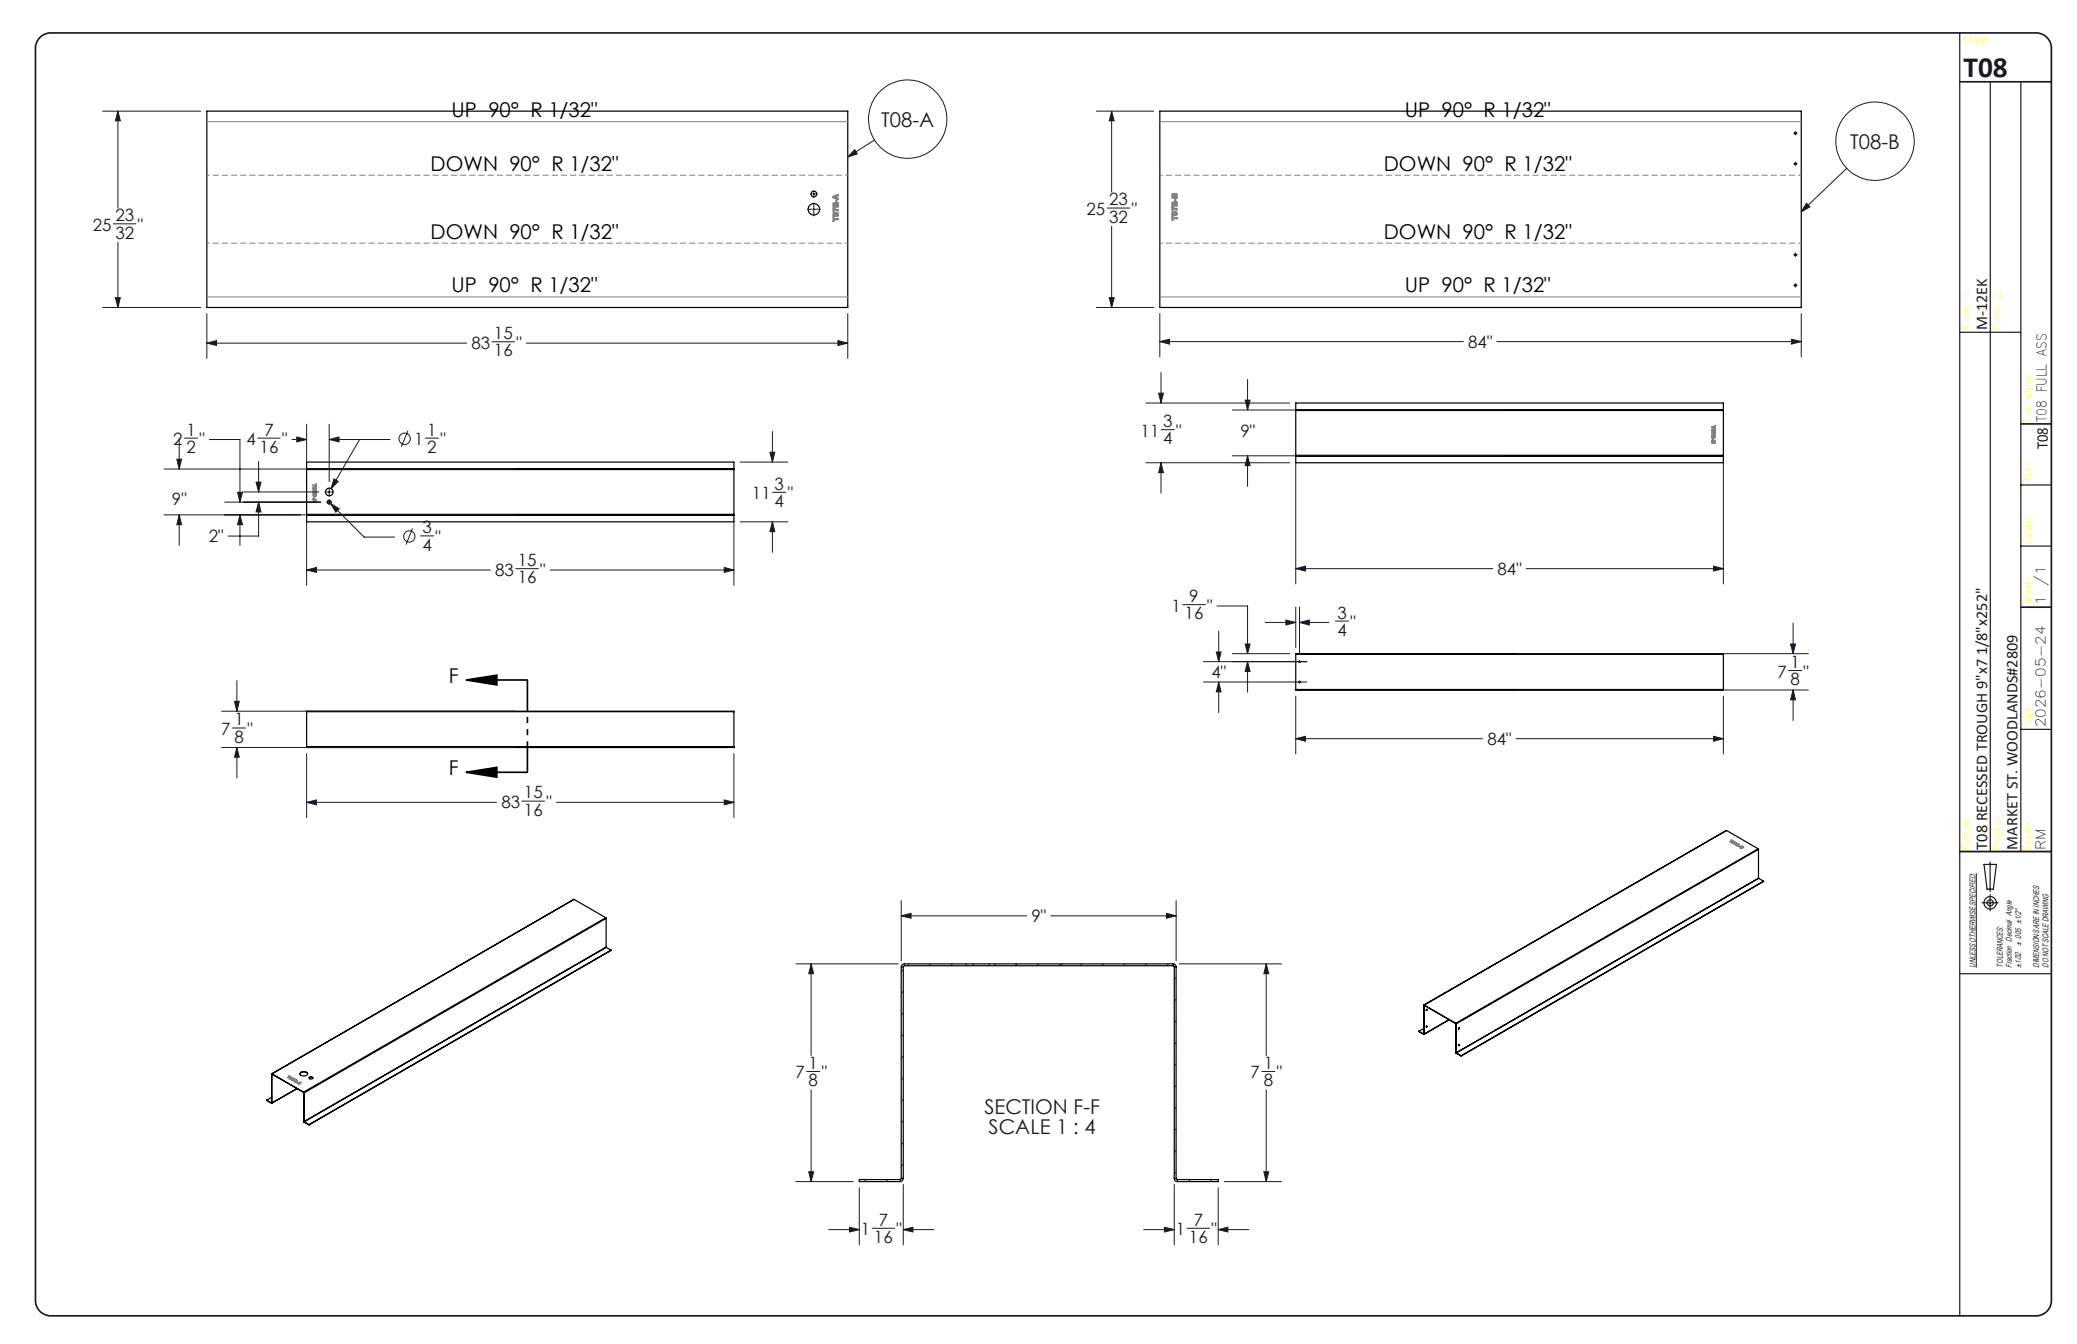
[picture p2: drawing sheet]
<svg xmlns="http://www.w3.org/2000/svg" width="432mm" height="279mm" viewBox="0 0 432 279" stroke-linecap="round" stroke-linejoin="round" font-family="sans-serif">
<g fill="none" stroke="#191924" stroke-width=".21">
<path d="M21.3 23.1h20.4M24.5 23.1l.5 2h-1zM24.5 23.1v20.2M169.2 39.6v.4M177.7 31.1l.5 .9-2 .6zM181.8 29.1l-5.6 3.5M227.9 23.1h12M231.1 23.1l.5 2h-1zM231.1 23.1v16.8M372.9 27.7h.1M372.9 34h.1M373.1 27.7h.3"/>
<path d="M373.1 34h.3M373.3 27.3v.1M373.3 27.6v.3M373.3 28h.1M373.3 33.7h.1M373.3 33.9v.3M373.3 34.4h.1M373.6 27.7h.1M373.6 34h.1M383.9 35l-9.4 9M23.6 46.5h4.7M24.5 50.4v13.5"/>
<path d="M167.9 43.5h1M168.5 40.3h.4M169.1 40.3h.3M169.1 43.5h.3M169.2 40.2v.3M169.2 40.6v.5M169.2 42.2v1M169.2 43.4v.3M169.2 43.8v1.1M169.5 40.3h.4M169.5 43.5h1M230.2 43.3h4.7"/>
<path d="M231.1 47.1v16.8M372.9 59.3h.1M372.9 53h.1M373.1 59.3h.3M373.1 53h.3M373.3 52.6v.1M373.3 52.8v.3M373.3 53.3h.1M373.3 58.9v.1M373.3 59.2v.3M373.3 59.7h.1M373.6 59.3h.1"/>
<path d="M373.6 53h.1M375.6 42.3l.7 .7-1.8 1zM21.3 63.9h20.4M24 61.9h1l-.5 2zM43 71.3l2-.5v1zM43 65.2v9.3M43 71.3h54M102.3 71h4.7M109.4 71.3h66.8M174.2 70.8l2 .5-2 .5zM176.2 65.2v9.3M227.9 63.9h12"/>
<path d="M230.6 61.9h1l-.5 2zM241.1 71l2-.5v1zM241.1 65.2v9M241.1 71h63.1M241.4 77.4v6.4M259.4 78.9v6.3M311.2 71h63.3M372.4 70.5l2.1 .5-2.1 .5zM374.5 65.2v9M34.1 97.5h72.8M36.8 95.5h.9l-.4 2zM37.3 91.2v6.3"/>
<path d="M38.3 91.1h2.8M43.5 91.4h6.4v13M53.6 91.1h4.6M53.8 95.9v6.4M60.7 91.4h3M61.7 90.8l2 .6-2 .5zM63.7 88.2v8M68.4 91.4l2.1-.6v1.1zM68.4 91.4h12.7M68.4 88.2v11.9M69.4 99.6l.9 .5-1.5 1.5zM74.8 91.4l-6 10.2"/>
<path d="M84.8 89.5l-1.4 3.4M88.4 91.1h2.8M153.8 96.1h10M160.1 94h1l-.5 2.1zM160.6 89.7v6.4M238.2 96.2h29.9M238.2 83.8h29.9M240.9 81.7h1l-.5 2.1zM241.4 96.2l.5 2h-1zM241.4 96.2v6.4M241.4 89.3h2.8M256.2 85.2h56.4"/>
<path d="M256.2 94.8h56.4M258.9 83.2h1l-.5 2zM259.4 94.8l.5 2h-1zM259.4 94.8v6.3M269.4 96v25.4M358.3 96v25.4M34.1 107h72.8M37.3 107l.4 2.1h-.9zM37.3 107v6.4M46.7 104.4h20M49.4 102.3h1l-.5 2.1zM49.9 107l.5 2.1h-1z"/>
<path d="M49.9 107v6.4M50.6 102.3h15.7M53.2 100.2h1.1l-.5 2.1zM53.8 104.4l.5 2h-1.1zM53.8 104.4v7h-6.4M63.7 118.5l2.1-.5v1zM63.7 108.3v13.4M63.7 118.5h38.3M67.6 102.3h.6M67.9 104.4h.3M68.3 104.4h.2M68.3 102.3h.2"/>
<path d="M68.4 101.4v.7M68.4 102.2v.2M68.4 102.5v.7M68.4 103.9v.3M68.4 104.3v.2M68.4 104.6v.3M68.7 104.4h.2M68.7 102.3h.7M68.7 104.7l1.8 1.1-.7 .7zM68.7 104.7l7 7h6.4M85.8 109.9l-1.4 3.3M87.4 111.4h2.8"/>
<path d="M107.2 118.2h4.7M114.4 118.5h38.2M150.6 118l2 .5-2 .5zM152.6 108.3v13.4M153.8 108.5h10M160.6 108.5l.5 2h-1zM160.6 108.5v6.3M160.6 102.3h2.7M269.4 118.2l2-.5v1zM269.4 118.2h40.9M317.3 118.2h41M356.2 117.7l2.1 .5-2.1 .5z"/>
<path d="M245.9 125.7h4.7M250.2 137.5h21.5M252.9 135.5h1l-.5 2zM253 126h6.4v9.9M253.4 131.2v6.3M256.2 135.9h11.9M258.9 133.9h1l-.5 2zM259.4 137.5l.5 2.1h-1zM259.4 137.5v6.4M263 129.4h6.4M267.3 128.9l2.1 .5-2.1 .5zM269.4 126.2v8.4"/>
<path d="M270.2 129.4l2-.5v1zM270.2 126.2v9.8M270.2 137.3h.1M270.2 137.4v.3M270.2 137.8h.1M270.2 129.4h6.1M277.6 129.1h2.8M315.1 135.9h60.9M371.8 139.4h2.8M372.3 133.9h1l-.5 2zM372.8 129.5v6.4M46.1 147.8h60.8"/>
<path d="M46.1 155.4h60.8M48.3 151.3h2.7M48.8 145.8h.9l-.5 2zM49.2 155.4l.5 2h-.9zM49.2 141.5v6.3M49.2 155.4v6.3M63.7 156.7v13.3M152.6 156.7v13.3M250.2 141.8h21.5M253.4 141.8l.5 2h-1zM253.4 141.8v6.3M269.4 153.6l2-.5v1z"/>
<path d="M269.4 144.7v12M269.4 153.6h38.8M270.2 141.5v.1M270.2 141.7v.2M270.2 142h.1M315.1 143.4h60.9M315.2 153.6h43.1M356.2 153.1l2.1 .5-2.1 .5zM358.3 144.7v12M372.8 143.4l.5 2.1h-1zM372.8 143.4v6.4M63.7 166.8l2.1-.5v1z"/>
<path d="M63.7 166.8h39.6M108.5 166.5h4.7M115.7 166.8h36.9M150.6 166.3l2 .5-2 .5zM187.4 190.4l2-.5v1zM187.4 187.2v12.5M187.4 190.4h26M218.4 190.4h26.1M242.5 189.9l2 .5-2 .5zM244.5 187.2v12.5M410.9 181.5v19.6M165.5 200.4h21.3"/>
<path d="M168.6 200.4l.6 2h-1.1zM168.6 200.4v19M187.8 201.6l-.4 .4M187.8 206.1l-.4 .4M187.8 210.6l-.4 .4M187.8 215.1l-.4 .4M187.8 219.6l-.4 .4M189 200.4l-.4 .4M193.5 200.4l-.4 .4M198 200.4l-.4 .4M202.5 200.4l-.4 .4M207 200.4l-.4 .4"/>
<path d="M211.5 200.4l-.4 .4M215.9 200.4l-.4 .4M220.5 200.4l-.5 .4M224.9 200.4l-.4 .4M229.4 200.4l-.4 .4M233.9 200.4l-.4 .4M238.4 200.4l-.4 .4M242.9 200.4l-.4 .4M244.5 203.2l-.4 .4M244.5 207.7l-.4 .4M244.5 212.2l-.4 .4M244.5 216.7l-.4 .4"/>
<path d="M245.1 200.4h21.3M263.2 200.4l.6 2h-1.1zM263.2 200.4v19M167.7 222.7h2.7M168.6 226.6v19M187.8 224.1l-.4 .4M187.8 228.6l-.4 .4M187.8 233l-.4 .4M187.8 237.5l-.4 .4M244.5 221.2l-.4 .4M244.5 225.7l-.4 .4M244.5 230.2l-.4 .4"/>
<path d="M244.5 234.7l-.4 .4M244.5 239.1l-.4 .5M262.3 222.7h2.7M263.2 226.6v19M165.5 245.6h11.9M168.1 243.6h1.1l-.6 2zM172.3 255.6h6.3M176.6 255.1l2 .5-2 .5zM178.6 246.9v11.9M180.1 245.2l-.4 .4M181.3 255.3h4.7M184.6 245.2l-.4 .4"/>
<path d="M187.8 255.6l2-.5v1zM187.8 242l-.4 .4M187.8 246.2v12.6M187.8 255.6h6.3M237.8 255.6h6.3M242.1 255.1l2 .5-2 .5zM244.1 246.2v12.6M244.5 243.7l-.4 .4M246.8 255.3h4.7M247.4 245.2l-.3 .4M251.9 245.2l-.4 .4M253.3 255.6l2-.5v1z"/>
<path d="M253.3 255.6h6.3M253.3 246.9v11.9M254.5 245.6h11.9M262.7 243.6h1.1l-.6 2z"/>
<circle cx="188.7" cy="24.8" r="8.2"/>
<circle cx="389.8" cy="29.3" r="8.2"/>
<circle cx="84.1" cy="91.2" r="1.18"/>
<circle cx="85.1" cy="111.5" r="1.18"/>
</g>
<g fill="none" stroke="#191924" stroke-width=".25">
<path d="M407.4 6.8v266.7M413.8 17v160M420.1 17v160M407.4 69.1h12.7M420.1 113.5h6.4M420.1 100.8h6.4M420.1 151.6h6.4M407.4 177h19.1M412.5 179.7h2.5l-.6 5.2h-1.3zM413.7 179.2v6.1M412.1 187.7h3.3M413.7 186v3.4"/>
<path d="M407.4 202.4h19.1"/>
<circle cx="413.7" cy="187.7" r=".66"/>
<circle cx="413.8" cy="187.7" r="1.29"/>
</g>
<path d="M8.2 7.9a3.3 3.3 0 0 1 2.3-1.1h412.8a3.2 3.2 0 0 1 3.2 3.2v260.4a3.2 3.2 0 0 1-3.2 3.1h-412.8a3.2 3.2 0 0 1-3.1-3.1v-260.4a3.2 3.2 0 0 1 .8-2.1zM407.4 17h19.1M420.1 88.1h6.4M420.1 126.2h6.4M407.4 177h19.1" fill="none" stroke="#191924" stroke-width=".35"/>
<g fill="none" stroke="#000" stroke-width=".25">
<path d="M43 23.1h133.2v40.8h-133.2zM241.1 23.1h133.4v40.8h-133.4zM63.7 97.5v.1M63.7 97.5h.1M63.7 97.5v-1.4h88.9v1.4M63.7 97.6v9.3M63.7 97.6h88.9M63.7 97.5h88.9M152.6 97.5v.1M152.6 97.5h.1M152.6 97.6v9.3M269.4 85.2v.1"/>
<path d="M269.4 94.7v.1M269.4 85.2h.1M269.4 94.8h.1M269.4 85.2v-1.4h88.9v1.4M269.4 94.8v1.4h88.9v-1.4M269.4 85.3v9.4M269.4 85.3h88.9M269.4 85.2h88.9M269.4 94.7h88.9M269.4 94.8h88.9M358.3 85.2v.1M358.3 94.7v.1"/>
<path d="M358.3 85.2h.1M358.3 94.8h.1M358.3 85.3v9.4M63.7 106.9v.1M63.7 107v.1M63.7 107.1v1.4h88.9v-1.4M63.7 106.9h88.9M63.7 107h88.9M63.7 107.1h88.9M152.6 106.9v.1M152.6 107v.1M269.4 136v-.1h88.9v.1"/>
<path d="M269.4 136v7.4h88.9v-7.4M269.4 136h88.9M63.7 155.3h88.9zM63.7 148v-.2h88.9v.2M63.7 148v7.4h88.9v-7.4M63.7 148h88.9M269.4 143.3v.1M269.4 143.3h88.9M358.3 143.3v.1M359 172.6l-63 36.3M359 172.6l-62.9 36.4M359 172.6l6.5 3.9"/>
<path d="M365.5 176.5l.1 .1M365.5 176.5l-62.9 36.2M365.6 176.6l-62.9 36.3M365.6 176.6v6M119.3 187h.1M119.3 187l-62.8 36.2M119.3 187l-62.7 36.2M119.3 187l6.6 3.8M125.9 190.8l.1 .1M125.9 190.8l-62.8 36.2M126 196.9v.1M126 190.9l-62.8 36.3"/>
<path d="M126 190.9v6M126 196.9l-62.8 36.3M126 197l-62.8 36.2M126 197l1 .5M127 197.5l-62.8 36.3M127 197.5l-62.8 36.4M365.6 182.6h.1M365.6 182.6l-62.9 36.3M365.6 182.6l-62.8 36.3M365.6 182.6l1 .6M366.6 183.2l-62.8 36.3M366.6 183.2h.1"/>
<path d="M187.5 200.7l.4-.3h56a.6 .6 0 0 1 .6 .6v44l.2 .2h8.6v.4h-8.5a.66 .66 0 0 1-.7-.6v-44l-.2-.2h-56l-.1 44.2a.73 .73 0 0 1-.7 .6h-8.5v-.4h8.6l.2-.1v-44.1zM295 214.4l1 .6M296 214.9v.1M296 209h.1M296 214.9l.1 .1M296 209v6M296 213.8l-1 .6M296.1 215h-.1M296.1 215l5.2-3-5.3 3.1M296.1 209v6M296.1 209h-.1M296.1 209h.1"/>
<path d="M296.1 209l6.5 3.8M296.1 209l6.5 3.7M296.7 209.8l-.2 .2M296.7 213.3l-.2 .2M302.6 212.8h.1M302.6 212.7l.1 .2M302.6 212.7v.1M302.7 212.8v.1M302.7 212.8v6.1M302.7 218.9h.1M302.7 218.9l.1 .1M302.8 218.9l1 .6"/>
<path d="M302.8 219l1 .5M302.8 218.9v.1M303.2 217.2h.2l-.1 .2zM303.2 213.7h.2l-.1 .2zM303.3 213.7l-.1 .2M303.3 217.1l-.1 .2M303.8 219.5h.1M55.5 228.7l.9 .6M56.4 229.3h.1M56.5 229.3h-.1M56.5 223.3h.1M56.5 223.3v6"/>
<path d="M56.5 229.3h.1M56.5 228.1l-1 .6M56.6 223.2l-.1 .1M56.6 223.3l6.5 3.8M56.6 223.2v.1M56.6 223.2l6.5 3.8M61.8 226.3l-5.3 3M62.4 223.3a.92 .92 0 0 1 1.6 0M62.4 223a.89 .89 0 0 1 1.5 .3 .89 .89 0 0 1-1.5-.1zM63.1 227.1v.1M63.1 227l.1 .2M63.1 227v.1"/>
<path d="M63.1 233.1l.1 .2M63.1 227.2h.1M63.1 227.2v5.9M63.1 233.1l.1 .1M63.2 233.2h.1M63.2 227.2v6M63.2 233.2v.1M63.2 233.2l1 .6M63.2 233.3l1 .6M64.2 233.8v.1M64.3 224a.36 .36 0 0 1 .4-.2 .36 .36 0 0 1 .2 .5h-.5zM64.3 224.1l.3-.2 .5 .2"/>
<circle cx="373.3" cy="27.7" r=".21"/>
<circle cx="373.3" cy="34" r=".21"/>
<circle cx="169.2" cy="43.5" r="1.19"/>
<circle cx="169.2" cy="40.3" r=".59"/>
<circle cx="373.3" cy="53" r=".2"/>
<circle cx="373.3" cy="59.3" r=".2"/>
<circle cx="68.4" cy="104.4" r=".38"/>
<circle cx="68.5" cy="102.3" r=".79"/>
<circle cx="270.2" cy="137.5" r=".13"/>
<circle cx="270.2" cy="141.8" r=".13"/>
<circle cx="296.6" cy="213.4" r=".12"/>
<circle cx="296.6" cy="209.9" r=".12"/>
</g>
<path d="M187.4 201h.4M188 200.8v-.4M200.9 200.4v.4M205.6 200.8v-.4M211.2 200.4v.4M220.7 200.8v-.4M243.9 200.4v.4M244.1 201h.4M187.1 245.2v.4M187.4 245h.4M244.5 245h-.4M244.8 245.2v.4" fill="none" stroke="#000" stroke-width=".21" stroke-dasharray="1.3 .6" stroke-linecap="butt"/>
<path d="M96.9 141.4l6.4-1v2zM96.9 141.4h12.7M96.9 160.5l6.4-1v2.1zM96.9 160.5h12.7" fill="none" stroke="#000" stroke-width=".35"/>
<g fill="none" stroke="#808080" stroke-width=".25">
<path d="M173.2 40.9l1.1-.5v.2l-.3 .1v.5h.3v.2l-.9-.2zM173.2 45.1h.2v.3h.8l.1 .2-.9 .1v.3h-.2zM173.2 43.3l.8 .3a.17 .17 0 0 1 .3 0 .17 .17 0 0 1-.1 .3l-.8-.4v.5h-.2zM173.3 44.3l.5-.1a.44 .44 0 0 1 .5 .6 .44 .44 0 0 1-.7 .2l-.4-.3zM173.3 42.2h.2a.22 .22 0 0 0 .2 .1 .22 .22 0 0 0 .2-.2l.4 .2-.1 .8-1-.1zM173.4 44.5l.4-.1a.19 .19 0 0 1 .3 .1 .19 .19 0 0 1 0 .2 .19 .19 0 0 1-.3 0h-.4zM173.4 42.4l.2 .1v.3h-.2zM173.4 41l.4-.2v.3zM173.8 42.4l.3 .1v.3h-.3zM173.8 41.5l.2 .1v.4h-.2zM243.6 44.9h.2v.3h.9l.1 .2-1 .1v.3l-.1 .1zM243.6 42.2l.2-.2 .4 .1 .2-.2 .2 .1 .1 .8-1 .1z"/>
<path d="M243.7 43l.7 .4a.2 .2 0 0 1 .3 0 .2 .2 0 0 1 0 .3 .2 .2 0 0 1-.3-.1l-.6-.3v.4l-.1 .1zM243.7 40.4l.2-.1 .3 .2a.32 .32 0 0 1 .4-.2 .32 .32 0 0 1 .2 .4l-.1 .5h-1zM243.7 44.1l.8-.1 .2 .2 .1 .3-.3 .3h-.6l-.3-.2zM243.8 44.3l.4-.1a.21 .21 0 0 1 .3 0 .21 .21 0 0 1 0 .3 .21 .21 0 0 1-.3 .1l-.3-.1zM243.8 42.3h.3v.3h-.3zM243.8 40.6h.3v.4h-.3zM244.2 41.4l.2 .1-.1 .3zM244.3 42.2l.2 .1v.3h-.2zM244.3 40.5h.2v.5h-.2zM355.8 88.7h.6v-.2l.2-.1v.6h-.2v-.2h-.6zM355.8 91.5h.8v.5l-.2 .1-.1-.1a.23 .23 0 0 1-.3 .1 .23 .23 0 0 1-.2-.2zM355.9 89.3l.4-.2a.33 .33 0 0 1 .1 .6 .33 .33 0 0 1-.6-.2z"/>
<path d="M355.9 89.9l.5 .2 .2-.3v.5l-.7-.2zM355.9 90.4h.7v.4a.19 .19 0 0 1-.1 .2 .19 .19 0 0 1-.3-.1l-.1 .2-.2-.1zM356 89.4l.3-.1 .2 .1-.5 .1zM356 90.6h.2l-.1 .3-.1-.1zM356 91.7h.2v.3h-.2zM356.1 91.1l.1 .1v.2zM356.3 90.6h.1v.2h-.1zM356.3 91.7h.1v.3zM65.1 100.8h.6l.1-.2v.6h-.1v-.2h-.6zM65.1 101.4l.2-.1 .4 .1a.36 .36 0 0 1-.3 .4 .36 .36 0 0 1-.4-.3zM65.1 102.1l.6 .2v-.4l.1 .5-.7-.2zM65.1 102.6h.6l.1 .3a.18 .18 0 0 1-.1 .3 .18 .18 0 0 1-.3-.2v.1a.22 .22 0 0 1-.3 0 .22 .22 0 0 1 0-.2z"/>
<path d="M65.1 103.6l.7 .3v.1l-.7 .3 .1-.2zM65.2 101.5h.1a.17 .17 0 0 1 .2-.1 .17 .17 0 0 1 .1 .2h-.4zM65.2 102.7h.2l-.1 .3h-.1zM65.3 103.3h.1v.3zM65.3 103.9l.3 .1-.3 .1zM65.5 102.7h.2l-.1 .3zM359.9 174.6l.5 .3-.3-.1-.5 .2 .4-.3zM360 175.1l.5-.2a.16 .16 0 0 1 .2 .2 .16 .16 0 0 1-.2 .2h-.4zM360.2 175.1l.4-.1-.3 .3-.1-.1zM360.5 175.5l.5-.2-.1-.1 .3 .2zM360.9 175.6l.4-.2 .4 .2-.3 .3h-.3zM361 175.7l.3 .1z"/>
<path d="M361.2 175.6h.3zM361.5 175.9l.2 .1zM361.6 176.1l.5-.2 .4 .2-.3 .3zM361.8 176.2h.3zM362.1 176l.2 .1zM60 223.7l.5 .2-.2-.1-.5 .3 .3-.3zM60.1 224.2l.4-.2a.21 .21 0 0 1 .4 .1 .21 .21 0 0 1-.3 .2l-.3 .1zM60.3 224.2l.4-.1-.3 .2zM60.6 224.5l.6-.1-.2-.2 .4 .2-.7 .2zM61 224.7l.5-.3 .3 .2-.3 .3zM61.2 224.8h.3zM61.4 224.6l.3 .1z"/>
<path d="M61.7 224.9l.2 .1zM61.7 225.1l.8-.1-.2 .4zM62.1 225.1h.3z"/>
</g>
<path d="M109.6 141.4v19.1" fill="none" stroke="#000" stroke-width=".35" stroke-dasharray="6.3 1.3 1.3 1.3 1.3 1.3" stroke-dashoffset="-.1" stroke-linecap="butt"/>
<path d="M43 36.4h133.3M176.3 50.6h-133.3" fill="none" stroke="#808080" stroke-width=".21" stroke-dasharray="1.3 .6" stroke-dashoffset=".7" stroke-linecap="butt"/>
<path d="M241.1 36.4h133.4M374.5 50.6h-133.4" fill="none" stroke="#808080" stroke-width=".21" stroke-dasharray="1.3 .6" stroke-dashoffset=".6" stroke-linecap="butt"/>
<path d="M43 25.3h133.2M241.1 25.3h133.4M43 61.7h133.2M241.1 61.7h133.4" fill="none" stroke="#808080" stroke-width=".21"/>
<path d="M96.9 141.4l6.4-1v2zM96.9 160.5l6.4-1v2.1z" fill="#000"/>
<g fill="#191924">
<path d="M48.8 145.8h.9l-.5 2zM49.2 155.4l.5 2h-.9zM150.6 166.3l2 .5-2 .5zM63.7 166.8l2.1-.5v1zM36.8 95.5h.9l-.4 2zM37.3 107l.4 2.1h-.9zM150.6 118l2 .5-2 .5zM63.7 118.5l2.1-.5v1zM49.4 102.3h1l-.5 2.1zM49.9 107l.5 2.1h-1zM53.2 100.2h1.1l-.5 2.1zM53.8 104.4l.5 2h-1.1zM61.7 90.8l2 .6-2 .5zM68.4 91.4l2.1-.6v1.1zM68.7 104.7l1.1 1.8 .7-.7zM69.4 99.6l-.6 2 1.5-1.5zM160.6 108.5l.5 2h-1zM160.1 94h1l-.5 2.1zM258.9 83.2h1l-.5 2zM259.4 94.8l.5 2h-1zM356.2 117.7l2.1 .5-2.1 .5zM269.4 118.2l2-.5v1zM241.4 96.2l.5 2h-1zM240.9 81.7h1l-.5 2.1z"/>
<path d="M372.4 70.5l2.1 .5-2.1 .5zM241.1 71l2-.5v1zM230.6 61.9h1l-.5 2zM231.1 23.1l.5 2h-1z"/>
<path d="M177.7 31.1l.5 .9-2 .6zM375.6 42.3l.7 .7-1.8 1z"/>
<path d="M372.8 143.4l.5 2.1h-1zM372.3 133.9h1l-.5 2zM252.9 135.5h1l-.5 2zM253.4 141.8l.5 2h-1zM259.4 137.5l.5 2.1h-1zM258.9 133.9h1l-.5 2zM269.4 153.6l2-.5v1zM356.2 153.1l2.1 .5-2.1 .5zM270.2 129.4l2-.5v1zM267.3 128.9l2.1 .5-2.1 .5zM168.1 243.6h1.1l-.6 2zM168.6 200.4l.6 2h-1.1zM176.6 255.1l2 .5-2 .5zM187.8 255.6l2-.5v1zM187.4 190.4l2-.5v1zM242.5 189.9l2 .5-2 .5zM263.2 200.4l.6 2h-1.1zM262.7 243.6h1.1l-.6 2zM242.1 255.1l2 .5-2 .5zM253.3 255.6l2-.5v1zM174.2 70.8l2 .5-2 .5zM43 71.3l2-.5v1zM24 61.9h1l-.5 2zM24.5 23.1l.5 2h-1z"/>
</g>
<text font-size="6.1" fill="#191924" x="408.2" y="16.1">T08</text>
<g font-size="4.2">
<text x="93.9" y="24.3">UP 90° R 1/32&quot;</text>
<text x="292.1" y="24.3">UP 90° R 1/32&quot;</text>
<text x="89.5" y="35.5">DOWN 90° R 1/32&quot;</text>
<text x="287.7" y="35.5">DOWN 90° R 1/32&quot;</text>
<text x="89.5" y="49.6">DOWN 90° R 1/32&quot;</text>
<text x="287.7" y="49.6">DOWN 90° R 1/32&quot;</text>
<text x="93.9" y="60.8">UP 90° R 1/32&quot;</text>
<text x="292.1" y="60.8">UP 90° R 1/32&quot;</text>
<text x="93.3" y="142">F</text>
<text x="93.3" y="161.2">F</text>
</g>
<g font-size="4.2" fill="#191924">
<text x="183.2" y="26.3">T08-A</text>
<text x="384.7" y="30.9">T08-B</text>
<text x="204.6" y="231.6">SECTION F-F</text>
<text x="205.5" y="235.7">SCALE 1 : 4</text>
</g>
<g font-size="3.5" fill="#191924">
<text x="19.3" y="48">25</text>
<text x="24" y="46">23</text>
<text x="28.7" y="48">&quot;</text>
<text x="225.9" y="44.7">25</text>
<text x="230.6" y="42.7">23</text>
<text x="230.6" y="46.3">32</text>
<text x="235.3" y="44.7">&quot;</text>
<text x="24" y="49.6">32</text>
<text x="102.7" y="70.5">15</text>
<text x="98" y="72.5">83</text>
<text x="102.7" y="74.1">16</text>
<text x="107.4" y="72.5">&quot;</text>
<text x="305.2" y="72.3">84&quot;</text>
<text x="241.8" y="88.8">3</text>
<text x="36" y="92.5">2</text>
<text x="38.8" y="90.5">1</text>
<text x="38.8" y="94.1">2</text>
<text x="41.5" y="92.5">&quot;</text>
<text x="51.2" y="92.5">4</text>
<text x="54" y="94.1">16</text>
<text x="55" y="90.5">7</text>
<text x="58.7" y="92.5">&quot;</text>
<text x="86.1" y="92.5">1</text>
<text x="88.8" y="90.5">1</text>
<text x="88.8" y="94.1">2</text>
<text x="91.5" y="92.5">&quot;</text>
<text x="237.1" y="90.8">11</text>
<text x="241.8" y="92.4">4</text>
<text x="244.6" y="90.8">&quot;</text>
<text x="257.9" y="90.9">9&quot;</text>
<text x="161" y="101.8">3</text>
<text x="35.7" y="105">9&quot;</text>
<text x="156.3" y="103.8">11</text>
<text x="161" y="105.4">4</text>
<text x="163.8" y="103.8">&quot;</text>
<text x="43.4" y="112.8">2&quot;</text>
<text x="87.8" y="110.8">3</text>
<text x="90.6" y="112.8">&quot;</text>
<text x="87.8" y="114.4">4</text>
<text x="103" y="119.7">83</text>
<text x="107.6" y="117.7">15</text>
<text x="112.3" y="119.7">&quot;</text>
<text x="311.3" y="119.5">84&quot;</text>
<text x="107.6" y="121.3">16</text>
<text x="247.3" y="125.2">9</text>
<text x="243.5" y="127.2">1</text>
<text x="246.3" y="128.8">16</text>
<text x="251" y="127.2">&quot;</text>
<text x="278" y="128.6">3</text>
<text x="280.8" y="130.6">&quot;</text>
<text x="278" y="132.2">4</text>
<text x="251.9" y="141">4&quot;</text>
<text x="369.5" y="140.8">7</text>
<text x="372.2" y="138.8">1</text>
<text x="372.2" y="142.5">8</text>
<text x="375" y="140.8">&quot;</text>
<text x="46" y="152.8">7</text>
<text x="48.7" y="150.8">1</text>
<text x="48.7" y="154.4">8</text>
<text x="51.5" y="152.8">&quot;</text>
<text x="309.2" y="154.9">84&quot;</text>
<text x="104.2" y="168">83</text>
<text x="108.9" y="166">15</text>
<text x="113.6" y="168">&quot;</text>
<text x="108.9" y="169.6">16</text>
<text x="214.4" y="191.7">9&quot;</text>
<text x="165.4" y="224.2">7</text>
<text x="168.1" y="222.2">1</text>
<text x="168.1" y="225.8">8</text>
<text x="170.8" y="224.2">&quot;</text>
<text x="260" y="224.2">7</text>
<text x="262.7" y="222.2">1</text>
<text x="262.7" y="225.8">8</text>
<text x="265.5" y="224.2">&quot;</text>
<text x="179" y="256.8">1</text>
<text x="182.7" y="254.8">7</text>
<text x="186.4" y="256.8">&quot;</text>
<text x="244.4" y="256.8">1</text>
<text x="248.2" y="254.8">7</text>
<text x="251.9" y="256.8">&quot;</text>
<text x="181.7" y="258.4">16</text>
<text x="247.2" y="258.4">16</text>
</g>
<g font-size="3.4" fill="#191924">
<text x="413.1" y="68.7" transform="rotate(-90 413.1 68.7)">M-12EK</text>
<text x="425.7" y="93.4" transform="rotate(-90 425.7 93.4)">T08</text>
<text x="413.1" y="176.6" transform="rotate(-90 413.1 176.6)">T08 RECESSED TROUGH 9&quot;x7 1/8&quot;x252&quot;</text>
<text x="419.4" y="176.6" transform="rotate(-90 419.4 176.6)">MARKET ST. WOODLANDS#2809</text>
</g>
<g font-size="2.8" fill="#191924">
<text x="425.5" y="87.7" transform="rotate(-90 425.5 87.7)">T08 FULL ASS</text>
<text x="425.2" y="125.8" transform="rotate(-90 425.2 125.8)">1</text>
<text x="425.2" y="121.7" transform="rotate(-90 425.2 121.7)">/1</text>
<text x="425.2" y="151.2" transform="rotate(-90 425.2 151.2)">2026-05-24</text>
<text x="425.2" y="176.6" transform="rotate(-90 425.2 176.6)">RM</text>
</g>
<g font-size="2.1" fill="#ff0">
<text x="408.2" y="8.9">Sheet:</text>
<text x="409.5" y="68.7" transform="rotate(-90 409.5 68.7)">Finish 1:</text>
<text x="415.8" y="68.7" transform="rotate(-90 415.8 68.7)">Finish 2:</text>
<text x="422.2" y="87.7" transform="rotate(-90 422.2 87.7)">File name:</text>
<text x="422.2" y="100.4" transform="rotate(-90 422.2 100.4)">REV.:</text>
<text x="422.2" y="113.1" transform="rotate(-90 422.2 113.1)">Scale:</text>
<text x="422.2" y="125.8" transform="rotate(-90 422.2 125.8)">Sheet:</text>
<text x="422.2" y="151.2" transform="rotate(-90 422.2 151.2)">Date:</text>
<text x="409.5" y="176.6" transform="rotate(-90 409.5 176.6)">Fixture:</text>
<text x="415.8" y="176.6" transform="rotate(-90 415.8 176.6)">Project:</text>
<text x="422.2" y="176.6" transform="rotate(-90 422.2 176.6)">Drawn:</text>
</g>
<g font-size="1.7" fill="#191924">
<text x="420.2" y="196.6" transform="rotate(-90 420.2 196.6)">± .005 ±1/2°</text>
<text x="410.7" y="201.1" transform="rotate(-90 410.7 201.1)">UNLESS OTHERWISE SPECIFIED:</text>
<text x="416.4" y="201.1" transform="rotate(-90 416.4 201.1)">TOLERANCES:</text>
<text x="418.3" y="201.1" transform="rotate(-90 418.3 201.1)">Fraction Decimal Angle</text>
<text x="420.2" y="201.1" transform="rotate(-90 420.2 201.1)">±1/32</text>
<text x="424" y="201.1" transform="rotate(-90 424 201.1)">DIMENSIONS ARE IN INCHES</text>
<text x="425.9" y="201.1" transform="rotate(-90 425.9 201.1)">DO NOT SCALE DRAWING</text>
</g>
</svg>
